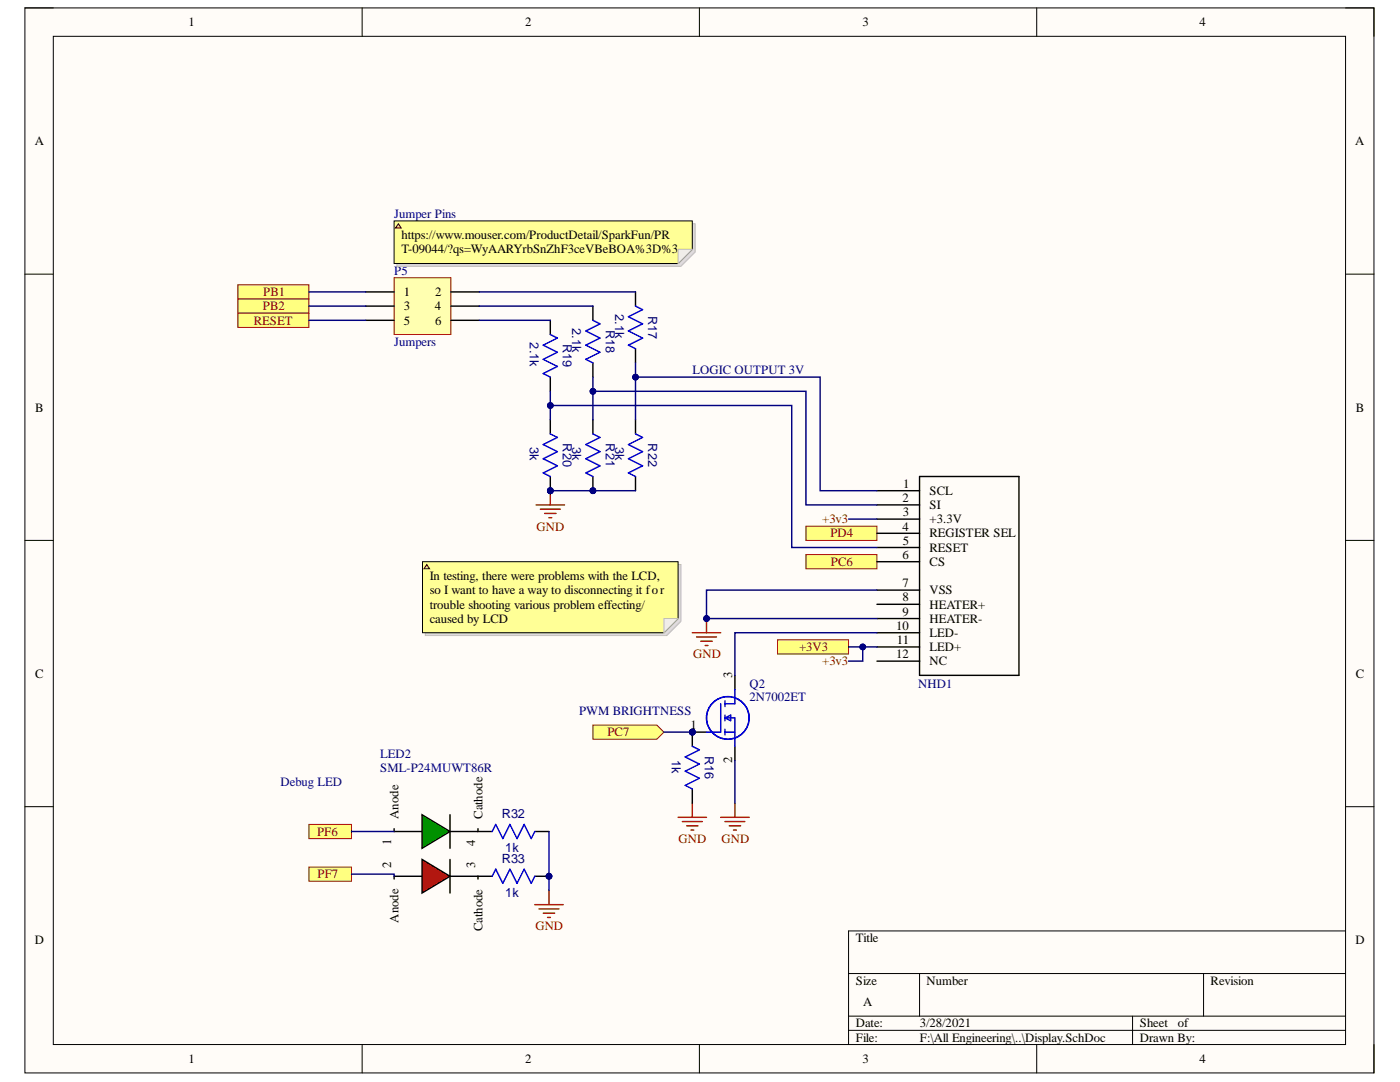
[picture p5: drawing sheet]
<svg xmlns="http://www.w3.org/2000/svg" width="279mm" height="216mm" viewBox="0 0 279 216" stroke-linecap="round" stroke-linejoin="round" font-family="sans-serif">
<path d="M5 1.6h269.2v212.5h-269.2z" fill-rule="evenodd" fill="#fffcf8"/>
<path d="M5 1.6h269.2v212.5h-269.2z" fill="none" stroke="#000" stroke-width=".2"/>
<path d="M10.6 7.2h257.9v201.2h-257.9z" fill-rule="evenodd" fill="#fffcf8"/>
<g fill="none" stroke="#000" stroke-width=".2">
<path d="M5 1.6h5.6M10.6 7.2h257.9v201.2h-257.9zM72.3 1.6v5.6M139.6 1.6v5.6M206.9 1.6v5.6M268.5 1.6h5.7v5.6M5 54.7h5.6M268.5 54.7h5.7M5 107.8h5.6M268.5 107.8h5.7M5 161h5.6M268.5 161h5.7"/>
<path d="M169.3 194.3h99.2M183.5 194.3v8.5M240.2 194.3v8.5M268.5 185.8h-99.2v22.6M72.3 208.4v5.7M139.6 208.4v5.7M169.3 202.8h99.2M169.3 205.6h99.2M206.9 208.4v5.7M226 202.8v5.6M274.2 208.4v5.7"/>
</g>
<path d="M47.5 56.8h14.1v2.9h-14.1z" fill-rule="evenodd" fill="#ffff80"/>
<path d="M47.5 56.8h14.1v2.9h-14.1z" fill="none" stroke="#800000" stroke-width=".2"/>
<path d="M47.5 59.7h14.1v2.8h-14.1z" fill-rule="evenodd" fill="#ffff80"/>
<path d="M47.5 59.7h14.1v2.8h-14.1z" fill="none" stroke="#800000" stroke-width=".2"/>
<path d="M155.2 127.7h14.1v2.8h-14.1z" fill-rule="evenodd" fill="#ffff80"/>
<path d="M155.2 127.7h14.1v2.8h-14.1z" fill="none" stroke="#800000" stroke-width=".2"/>
<path d="M160.8 105h14.2v2.8h-14.2z" fill-rule="evenodd" fill="#ffff80"/>
<path d="M160.8 105h14.2v2.8h-14.2z" fill="none" stroke="#800000" stroke-width=".2"/>
<path d="M47.5 62.5h14.1v2.8h-14.1z" fill-rule="evenodd" fill="#ffff80"/>
<path d="M47.5 62.5h14.1v2.8h-14.1z" fill="none" stroke="#800000" stroke-width=".2"/>
<path d="M160.8 110.7h14.2v2.8h-14.2z" fill-rule="evenodd" fill="#ffff80"/>
<path d="M160.8 110.7h14.2v2.8h-14.2z" fill="none" stroke="#800000" stroke-width=".2"/>
<path d="M143.8 163.1h5.7M144.7 163.9h4M145.5 164.8h2.3M146.4 165.6h.6M146.7 160.3v2.8" fill="none" stroke="#800000" stroke-width=".29"/>
<g fill="none" stroke="#000" stroke-width=".29">
<path d="M175 97.9h8.5M183.5 95.1h19.9v39.7h-19.9zM175 100.7h8.5M175 103.6h8.5M175 106.4h8.5M175 109.2h8.5M175 112.1h8.5M175 117.7h8.5M175 120.6h8.5M175 123.4h8.5M175 126.3h8.5M175 129.1h8.5"/>
<path d="M175 131.9h8.5"/>
</g>
<path d="M78.7 55.4h11.3v11.3h-11.3z" fill-rule="evenodd" fill="#ffffb0"/>
<path d="M78.7 55.4h11.3v11.3h-11.3z" fill="none" stroke="#800000" stroke-width=".2"/>
<path d="M73 58.2h5.7M90 58.2h5.7M73 61.1h5.7M73 63.9h5.7M90 61.1h5.7M90 63.9h5.7" fill="none" stroke="#000" stroke-width=".29"/>
<path d="M118.3 144.7h12.8l1.4 1.4-1.4 1.4h-12.8z" fill-rule="evenodd" fill="#ffff80"/>
<path d="M118.3 144.7h12.8l1.4 1.4-1.4 1.4h-12.8z" fill="none" stroke="#800000" stroke-width=".2"/>
<circle cx="138.2" cy="146.1" r=".57" fill="#000080"/>
<circle cx="138.2" cy="146.1" r=".57" fill="none" stroke="#000080" stroke-width=".2"/>
<path d="M138.2 146.1h2.8" fill="none" stroke="#000" stroke-width=".29"/>
<circle cx="138.2" cy="146.1" r=".57" fill="#000080"/>
<circle cx="138.2" cy="146.1" r=".57" fill="none" stroke="#000080" stroke-width=".2"/>
<path d="M146.7 134.8v2.8M146.7 148.9v2.9" fill="none" stroke="#000" stroke-width=".29"/>
<g fill="none" stroke="#00f" stroke-width=".29">
<path d="M144.7 139.8v1.2M146.7 137.6v2.8h-2M143.8 140.4v5.7h-2.8M144.7 143.3h2v5.6M144.7 146.1h2M144.7 142.7v1.1M144.7 145.5v1.2M144.7 143.3l1.1-.6v1.1z"/>
<circle cx="145.3" cy="143.3" r="4.3"/>
</g>
<path d="M138.2 126.3h5.6M139 127.1h4M139.9 127.9h2.2M140.7 128.8h.6M141 123.4v2.9" fill="none" stroke="#800000" stroke-width=".29"/>
<circle cx="141" cy="123.4" r=".57" fill="#000080"/>
<circle cx="141" cy="123.4" r=".57" fill="none" stroke="#000080" stroke-width=".2"/>
<path d="M109.8 97.9v2.8M107 100.7h5.7M107.8 101.6h4M108.7 102.4h2.3M109.5 103.3h.6M135.3 163.1h5.7M136.2 163.9h4M137 164.8h2.3M137.9 165.6h.5M138.2 160.3v2.8" fill="none" stroke="#800000" stroke-width=".29"/>
<circle cx="109.8" cy="97.9" r=".57" fill="#000080"/>
<circle cx="109.8" cy="97.9" r=".57" fill="none" stroke="#000080" stroke-width=".2"/>
<path d="M109.8 63.9v2.8M109.8 75.2v2.9" fill="none" stroke="#000" stroke-width=".29"/>
<path d="M109.8 66.7l1.4 .8-2.8 1.4 2.8 1.4-2.8 1.4 2.8 1.4-2.8 1.4 1.4 .7" fill="none" stroke="#00f" stroke-width=".29"/>
<circle cx="109.8" cy="97.9" r=".57" fill="#000080"/>
<circle cx="109.8" cy="97.9" r=".57" fill="none" stroke="#000080" stroke-width=".2"/>
<path d="M109.8 95.1v2.8" fill="none" stroke="#000" stroke-width=".29"/>
<circle cx="109.8" cy="97.9" r=".57" fill="#000080"/>
<circle cx="109.8" cy="97.9" r=".57" fill="none" stroke="#000080" stroke-width=".2"/>
<path d="M118.3 61.1v2.8M118.3 72.4v2.8M109.8 83.7v2.9" fill="none" stroke="#000" stroke-width=".29"/>
<path d="M118.3 63.9l1.4 .7-2.8 1.4 2.8 1.5-2.8 1.4 2.8 1.4-2.8 1.4 1.4 .7M109.8 86.6l1.4 .7-2.8 1.4 2.8 1.4-2.8 1.4 2.8 1.5-2.8 1.4 1.4 .7" fill="none" stroke="#00f" stroke-width=".29"/>
<circle cx="118.3" cy="97.9" r=".57" fill="#000080"/>
<circle cx="118.3" cy="97.9" r=".57" fill="none" stroke="#000080" stroke-width=".2"/>
<path d="M118.3 95.1v2.8" fill="none" stroke="#000" stroke-width=".29"/>
<circle cx="118.3" cy="97.9" r=".57" fill="#000080"/>
<circle cx="118.3" cy="97.9" r=".57" fill="none" stroke="#000080" stroke-width=".2"/>
<path d="M126.8 58.2v2.9M126.8 69.6v2.8M118.3 83.7v2.9M126.8 83.7v2.9M126.8 95.1v2.8" fill="none" stroke="#000" stroke-width=".29"/>
<path d="M126.8 61.1l1.4 .7-2.8 1.4 2.8 1.4-2.8 1.4 2.8 1.5-2.8 1.4 1.4 .7M118.3 86.6l1.4 .7-2.8 1.4 2.8 1.4-2.8 1.4 2.8 1.5-2.8 1.4 1.4 .7M126.8 86.6l1.4 .7-2.8 1.4 2.8 1.4-2.8 1.4 2.8 1.5-2.8 1.4 1.4 .7" fill="none" stroke="#00f" stroke-width=".29"/>
<circle cx="138.2" cy="146.1" r=".57" fill="#000080"/>
<circle cx="138.2" cy="146.1" r=".57" fill="none" stroke="#000080" stroke-width=".2"/>
<path d="M138.2 146.1v2.8M138.2 157.4v2.9" fill="none" stroke="#000" stroke-width=".29"/>
<circle cx="138.2" cy="146.1" r=".57" fill="#000080"/>
<circle cx="138.2" cy="146.1" r=".57" fill="none" stroke="#000080" stroke-width=".2"/>
<path d="M138.2 148.9l1.4 .7-2.9 1.4 2.9 1.5-2.9 1.4 2.9 1.4-2.9 1.4 1.5 .7" fill="none" stroke="#00f" stroke-width=".29"/>
<path d="M78.7 165.4v.5h5.5M84.2 174.8h-5.5v.6M89.8 162.6v6.7M89.8 171.5v6.7M89.8 174.8h5.6v.6M95.4 165.4v.5h-5.6" fill="none" stroke="#000" stroke-width=".29"/>
<path d="M84.2 171.5l5.6 3.3-5.6 3.4z" fill="#f00"/>
<path d="M84.2 171.5l5.6 3.3-5.6 3.4z" fill="none" stroke="#000" stroke-width=".29"/>
<path d="M84.2 162.6l5.6 3.3-5.6 3.4z" fill="#0f0"/>
<path d="M84.2 162.6l5.6 3.3-5.6 3.4zM95.4 165.9h2.8M106.7 165.9h2.9" fill="none" stroke="#000" stroke-width=".29"/>
<path d="M98.2 165.9l.7-1.4 1.5 2.8 1.4-2.8 1.4 2.8 1.4-2.8 1.4 2.8 .7-1.4" fill="none" stroke="#00f" stroke-width=".29"/>
<circle cx="109.6" cy="174.8" r=".57" fill="#000080"/>
<circle cx="109.6" cy="174.8" r=".57" fill="none" stroke="#000080" stroke-width=".2"/>
<path d="M106.7 174.8h2.9" fill="none" stroke="#000" stroke-width=".29"/>
<circle cx="109.6" cy="174.8" r=".57" fill="#000080"/>
<circle cx="109.6" cy="174.8" r=".57" fill="none" stroke="#000080" stroke-width=".2"/>
<path d="M95.4 174.8h2.8" fill="none" stroke="#000" stroke-width=".29"/>
<path d="M98.2 174.8l.7-1.4 1.5 2.9 1.4-2.9 1.4 2.9 1.4-2.9 1.4 2.9 .7-1.5" fill="none" stroke="#00f" stroke-width=".29"/>
<path d="M109.6 177.7v2.8M106.7 180.5h5.7M107.6 181.4h3.9M108.4 182.2h2.3M109.3 183.1h.5" fill="none" stroke="#800000" stroke-width=".29"/>
<path d="M61.6 164.5h8.6v2.8h-8.6z" fill-rule="evenodd" fill="#ffff80"/>
<path d="M61.6 164.5h8.6v2.8h-8.6z" fill="none" stroke="#800000" stroke-width=".2"/>
<path d="M61.6 58.2h11.4M95.7 58.2h31.1M61.6 63.9h11.4M61.6 61.1h11.4M95.7 63.9h14.1M95.7 61.1h22.6M70.2 165.9h8.5M109.6 165.9v11.8" fill="none" stroke="#000080" stroke-width=".29"/>
<circle cx="109.6" cy="174.8" r=".57" fill="#000080"/>
<circle cx="109.6" cy="174.8" r=".57" fill="none" stroke="#000080" stroke-width=".2"/>
<path d="M109.8 97.9h17" fill="none" stroke="#000080" stroke-width=".29"/>
<circle cx="118.3" cy="97.9" r=".57" fill="#000080"/>
<circle cx="118.3" cy="97.9" r=".57" fill="none" stroke="#000080" stroke-width=".2"/>
<circle cx="109.8" cy="97.9" r=".57" fill="#000080"/>
<circle cx="109.8" cy="97.9" r=".57" fill="none" stroke="#000080" stroke-width=".2"/>
<path d="M109.8 80.9h48.2v28.3h17" fill="none" stroke="#000080" stroke-width=".29"/>
<circle cx="109.8" cy="80.9" r=".57" fill="#000080"/>
<circle cx="109.8" cy="80.9" r=".57" fill="none" stroke="#000080" stroke-width=".2"/>
<path d="M118.3 78.1h42.5v22.6h14.2" fill="none" stroke="#000080" stroke-width=".29"/>
<circle cx="118.3" cy="78.1" r=".57" fill="#000080"/>
<circle cx="118.3" cy="78.1" r=".57" fill="none" stroke="#000080" stroke-width=".2"/>
<path d="M126.8 75.2h36.9v22.7h11.3" fill="none" stroke="#000080" stroke-width=".29"/>
<circle cx="126.8" cy="75.2" r=".57" fill="#000080"/>
<circle cx="126.8" cy="75.2" r=".57" fill="none" stroke="#000080" stroke-width=".2"/>
<path d="M132.5 146.1h5.7" fill="none" stroke="#000080" stroke-width=".29"/>
<circle cx="138.2" cy="146.1" r=".57" fill="#000080"/>
<circle cx="138.2" cy="146.1" r=".57" fill="none" stroke="#000080" stroke-width=".2"/>
<path d="M175 117.7h-34v5.7h34" fill="none" stroke="#000080" stroke-width=".29"/>
<circle cx="141" cy="123.4" r=".57" fill="#000080"/>
<circle cx="141" cy="123.4" r=".57" fill="none" stroke="#000080" stroke-width=".2"/>
<path d="M172.2 129.1v2.8h-2.9M175 126.3h-28.3v8.5" fill="none" stroke="#000080" stroke-width=".29"/>
<circle cx="172.2" cy="129.1" r=".57" fill="#000080"/>
<circle cx="172.2" cy="129.1" r=".57" fill="none" stroke="#000080" stroke-width=".2"/>
<path d="M169.3 129.1h5.7" fill="none" stroke="#000080" stroke-width=".29"/>
<circle cx="172.2" cy="129.1" r=".57" fill="#000080"/>
<circle cx="172.2" cy="129.1" r=".57" fill="none" stroke="#000080" stroke-width=".2"/>
<path d="M109.8 78.1v5.6M169.3 103.6h5.7" fill="none" stroke="#000080" stroke-width=".29"/>
<circle cx="109.8" cy="80.9" r=".57" fill="#000080"/>
<circle cx="109.8" cy="80.9" r=".57" fill="none" stroke="#000080" stroke-width=".2"/>
<path d="M118.3 75.2v8.5" fill="none" stroke="#000080" stroke-width=".29"/>
<circle cx="118.3" cy="78.1" r=".57" fill="#000080"/>
<circle cx="118.3" cy="78.1" r=".57" fill="none" stroke="#000080" stroke-width=".2"/>
<path d="M126.8 72.4v11.3" fill="none" stroke="#000080" stroke-width=".29"/>
<circle cx="126.8" cy="75.2" r=".57" fill="#000080"/>
<circle cx="126.8" cy="75.2" r=".57" fill="none" stroke="#000080" stroke-width=".2"/>
<path d="M146.7 151.8v8.5" fill="none" stroke="#000080" stroke-width=".29"/>
<path d="M61.6 173h8.6v2.8h-8.6z" fill-rule="evenodd" fill="#ffff80"/>
<path d="M61.6 173h8.6v2.8h-8.6z" fill="none" stroke="#800000" stroke-width=".2"/>
<path d="M70.2 174.4h8.5v.4" fill="none" stroke="#000080" stroke-width=".29"/>
<path d="M79.2 44.6h59.5v5.7l-2.8 2.8h-56.7z" fill-rule="evenodd" fill="#e0ddd7"/>
<path d="M79.2 44.6h59.5v5.7l-2.8 2.8h-56.7z" fill="none" stroke="#bfbdba" stroke-width=".2"/>
<path d="M78.7 44.1h59.5v5.6l-2.9 2.9h-56.6z" fill-rule="evenodd" fill="#ffff96"/>
<path d="M78.7 44.1h59.5v5.6l-2.9 2.9h-56.6z" fill="none" stroke="#000" stroke-width=".2"/>
<path d="M135.3 49.7h2.9l-2.9 2.9z" fill="#f2f0d8"/>
<path d="M135.3 49.7h2.9l-2.9 2.9z" fill="none" stroke="#bfbdba" stroke-width=".2"/>
<path d="M79.5 44.6l.6 .9h-1.2z" fill="#ffcc78"/>
<path d="M79.5 44.6l.6 .9h-1.2z" fill="none" stroke="#300" stroke-width=".2"/>
<path d="M84.9 112.7h51v11.3l-2.8 2.8h-48.2z" fill-rule="evenodd" fill="#e0ddd7"/>
<path d="M84.9 112.7h51v11.3l-2.8 2.8h-48.2z" fill="none" stroke="#bfbdba" stroke-width=".2"/>
<path d="M84.3 112.1h51v11.3l-2.8 2.9h-48.2z" fill-rule="evenodd" fill="#ffff96"/>
<path d="M84.3 112.1h51v11.3l-2.8 2.9h-48.2z" fill="none" stroke="#000" stroke-width=".2"/>
<path d="M132.5 123.4h2.8l-2.8 2.9z" fill="#f2f0d8"/>
<path d="M132.5 123.4h2.8l-2.8 2.9z" fill="none" stroke="#bfbdba" stroke-width=".2"/>
<path d="M85.2 112.7l.5 .8h-1.1z" fill="#ffcc78"/>
<path d="M85.2 112.7l.5 .8h-1.1z" fill="none" stroke="#300" stroke-width=".2"/>
<g font-size="2.5">
<text x="37.6" y="5.2">1</text>
<text x="104.8" y="5.2">2</text>
<text x="172.2" y="5.2">3</text>
<text x="239.4" y="5.2">4</text>
<text x="6.9" y="29">A</text>
<text x="270.4" y="29">A</text>
<text x="80.1" y="47.8">https://www.mouser.com/ProductDetail/SparkFun/PR</text>
<text x="80.1" y="50.6">T-09044/?qs=WyAARYrbSnZhF3ceVBeBOA%3D%3</text>
<text x="80.1" y="53.4">D</text>
<text x="80.6" y="59.1">1</text>
<text x="86.9" y="59.1">2</text>
<text x="80.6" y="61.9">3</text>
<text x="80.6" y="64.8">5</text>
<text x="86.8" y="61.9">4</text>
<text x="86.9" y="64.8">6</text>
<text x="7" y="82.1">B</text>
<text x="270.6" y="82.1">B</text>
<text x="180.1" y="100.2">2</text>
<text x="180.3" y="97.3">1</text>
<text x="185.5" y="98.8">SCL</text>
<text x="185.5" y="101.6">SI</text>
<text x="180.1" y="105.9">4</text>
<text x="180.2" y="103">3</text>
<text x="185.5" y="104.4">+3.3V</text>
<text x="185.5" y="107.2">REGISTER SEL</text>
<text x="180.1" y="111.6">6</text>
<text x="180.2" y="108.7">5</text>
<text x="185.5" y="110.1">RESET</text>
<text x="185.5" y="112.9">CS</text>
<text x="85.8" y="115.8">In testing, there were problems with the LCD,</text>
<text x="85.8" y="118.6">so I want to have a way to disconnecting it for</text>
<text x="180.1" y="117.2">7</text>
<text x="185.5" y="118.6">VSS</text>
<text x="85.8" y="121.4">trouble shooting various problem effecting/</text>
<text x="85.8" y="124.2">caused by LCD</text>
<text x="178.8" y="125.7">10</text>
<text x="180.1" y="120">8</text>
<text x="180.1" y="122.9">9</text>
<text x="185.5" y="121.4">HEATER+</text>
<text x="185.5" y="124.2">HEATER-</text>
<text x="178.8" y="131.3">12</text>
<text x="179" y="128.6">11</text>
<text x="185.5" y="127.1">LED-</text>
<text x="185.5" y="129.9">LED+</text>
<text x="7" y="135.2">C</text>
<text x="146.1" y="135.3" transform="rotate(-90 146.1 135.3)">3</text>
<text x="185.5" y="132.8">NC</text>
<text x="270.6" y="135.2">C</text>
<text x="137.8" y="145.6">1</text>
<text x="146.1" y="152.3" transform="rotate(-90 146.1 152.3)">2</text>
<text x="79.5" y="163.4" transform="rotate(-90 79.5 163.4)">Anode</text>
<text x="96.3" y="163.4" transform="rotate(-90 96.3 163.4)">Cathode</text>
<text x="78.1" y="173.1" transform="rotate(-90 78.1 173.1)">2</text>
<text x="78.1" y="168.6" transform="rotate(-90 78.1 168.6)">1</text>
<text x="94.8" y="173.1" transform="rotate(-90 94.8 173.1)">3</text>
<text x="94.8" y="168.8" transform="rotate(-90 94.8 168.8)">4</text>
<text x="79.5" y="184.1" transform="rotate(-90 79.5 184.1)">Anode</text>
<text x="96.3" y="185.8" transform="rotate(-90 96.3 185.8)">Cathode</text>
<text x="6.9" y="188.3">D</text>
<text x="170.8" y="188">Title</text>
<text x="270.5" y="188.3">D</text>
<text x="170.8" y="196.6">Size</text>
<text x="184.9" y="196.6">Number</text>
<text x="241.6" y="196.6">Revision</text>
<text x="172.2" y="200.8">A</text>
<text x="170.8" y="205">Date:</text>
<text x="170.8" y="207.9">File:</text>
<text x="183.6" y="205">3/28/2021</text>
<text x="183.6" y="207.9">F:\All Engineering\..\Display.SchDoc</text>
<text x="227.5" y="205">Sheet</text>
<text x="227.5" y="207.9">Drawn By:</text>
<text x="235.1" y="205">of</text>
<text x="37.6" y="212.1">1</text>
<text x="104.8" y="212.1">2</text>
<text x="172.2" y="212.1">3</text>
<text x="239.4" y="212.1">4</text>
</g>
<g font-size="2.5" fill="#000080">
<text x="78.7" y="43.5">Jumper Pins</text>
<text x="78.7" y="54.8">P5</text>
<text x="114.2" y="65.5" transform="rotate(90 114.2 65.5)">2.1k</text>
<text x="120.9" y="65.8" transform="rotate(90 120.9 65.8)">R18</text>
<text x="122.7" y="62.7" transform="rotate(90 122.7 62.7)">2.1k</text>
<text x="129.3" y="63" transform="rotate(90 129.3 63)">R17</text>
<text x="78.7" y="69">Jumpers</text>
<text x="105.7" y="68.3" transform="rotate(90 105.7 68.3)">2.1k</text>
<text x="112.3" y="68.7" transform="rotate(90 112.3 68.7)">R19</text>
<text x="138.2" y="74.7">LOGIC OUTPUT 3V</text>
<text x="105.7" y="89.2" transform="rotate(90 105.7 89.2)">3k</text>
<text x="112.3" y="88.5" transform="rotate(90 112.3 88.5)">R20</text>
<text x="114.2" y="89.2" transform="rotate(90 114.2 89.2)">3k</text>
<text x="120.9" y="88.5" transform="rotate(90 120.9 88.5)">R21</text>
<text x="122.7" y="89.2" transform="rotate(90 122.7 89.2)">3k</text>
<text x="129.3" y="88.5" transform="rotate(90 129.3 88.5)">R22</text>
<text x="149.6" y="137.3">Q2</text>
<text x="183.2" y="137.3">NHD1</text>
<text x="115.6" y="142.7">PWM BRIGHTNESS</text>
<text x="149.6" y="139.9">2N7002ET</text>
<text x="75.9" y="151.2">LED2</text>
<text x="75.9" y="154">SML-P24MUWT86R</text>
<text x="134.1" y="151.6" transform="rotate(90 134.1 151.6)">1k</text>
<text x="140.7" y="150.9" transform="rotate(90 140.7 150.9)">R16</text>
<text x="56" y="156.9">Debug LED</text>
<text x="100.2" y="163.3">R32</text>
<text x="100.2" y="172.3">R33</text>
<text x="100.8" y="170">1k</text>
<text x="100.8" y="179">1k</text>
</g>
<g font-size="2.5" fill="#800000">
<text x="52.5" y="59.1">PB1</text>
<text x="50.7" y="64.8">RESET</text>
<text x="52.4" y="61.9">PB2</text>
<text x="107.1" y="105.9">GND</text>
<text x="164.1" y="104.4">+3v3</text>
<text x="165.7" y="107.2">PD4</text>
<text x="165.8" y="112.9">PC6</text>
<text x="138.3" y="131.3">GND</text>
<text x="159.5" y="129.9">+3V3</text>
<text x="164.1" y="132.8">+3v3</text>
<text x="121.2" y="146.9">PC7</text>
<text x="63.3" y="166.8">PF6</text>
<text x="135.4" y="168.2">GND</text>
<text x="144" y="168.2">GND</text>
<text x="63.4" y="175.2">PF7</text>
<text x="106.8" y="185.6">GND</text>
</g>
</svg>
